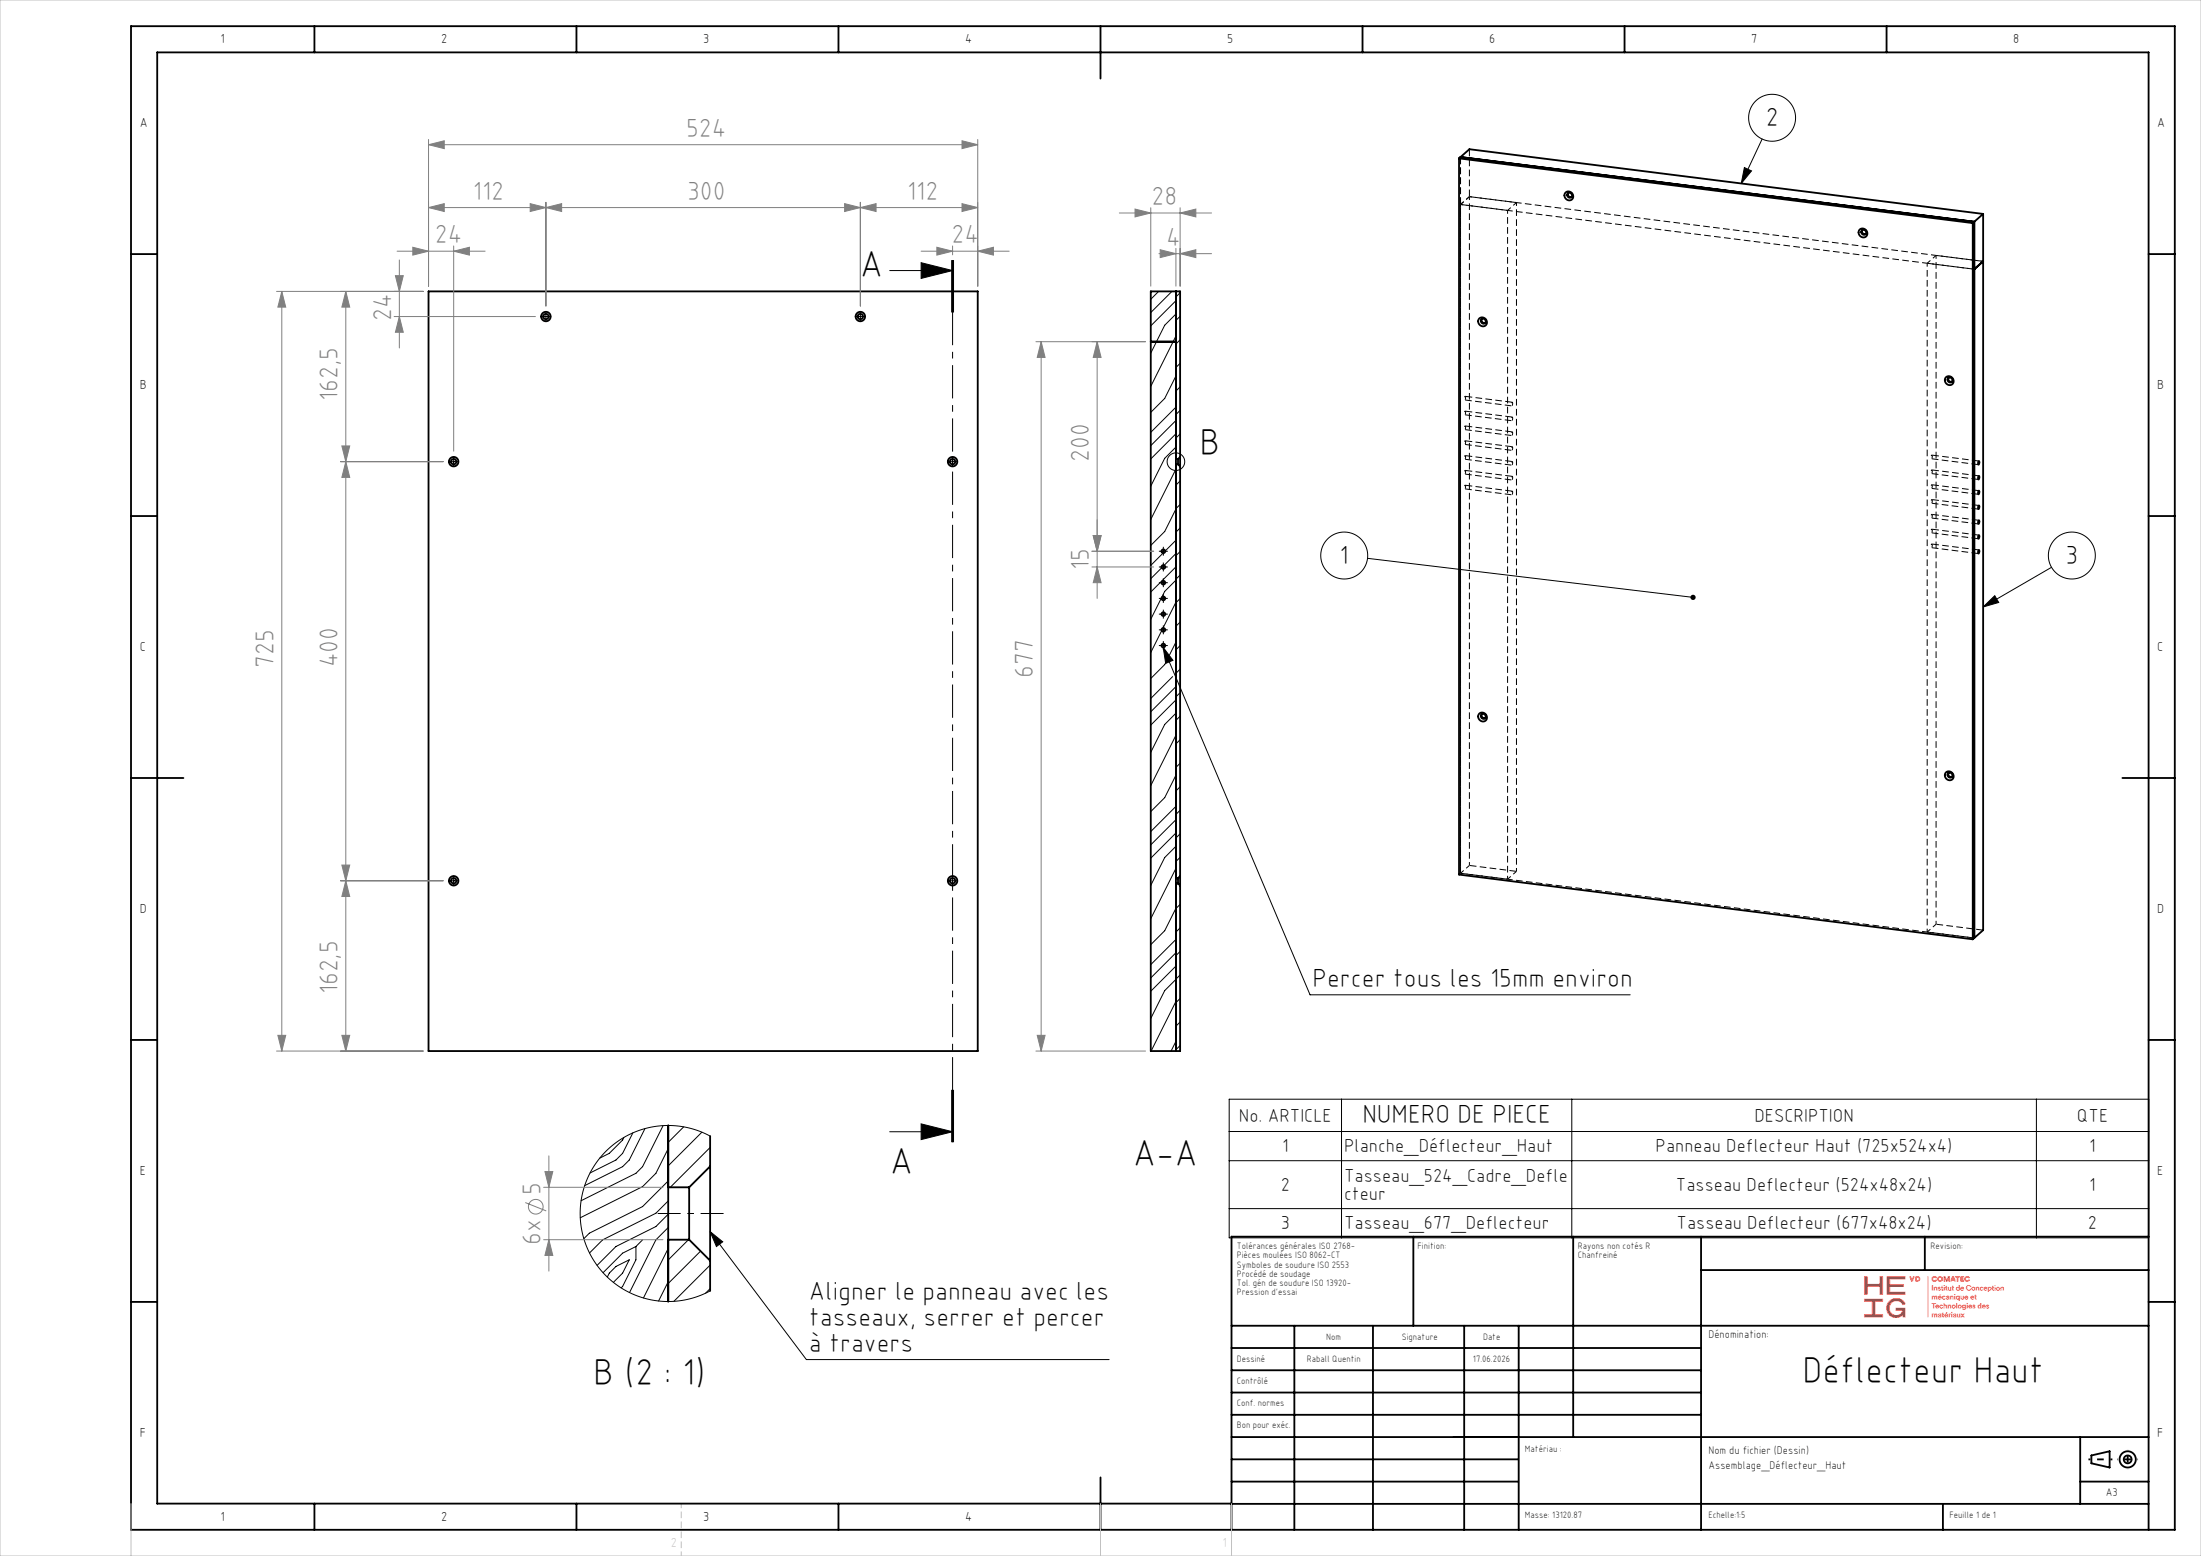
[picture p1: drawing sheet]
<svg xmlns="http://www.w3.org/2000/svg" width="420mm" height="297mm" viewBox="0 0 420 297" stroke-linecap="round" stroke-linejoin="round" font-family="sans-serif">
<g fill="none" stroke="#000" stroke-width=".35">
<path d="M25 5h390v287h-390zM60 5v5M110 5v5M160 5v5M210 5v10M260 5v5M310 5v5M360 5v5M278.4 30.2l98 12.4M278.4 30.2l2-1.7 98 12.3M278.4 30.2v136.7l98 12.4M278.7 30l98 12.3v136.7"/>
<path d="M298.7 36.8a.85 .85 0 0 1 1.4 .3 .85 .85 0 0 1-.8 1.1 .93 .93 0 0 1-.6-1.4zM299.3 36.8a.52 .52 0 0 0 0 .6 .52 .52 0 0 0 .6 .2M25 48.5h5M81.8 55.6h104.8v145h-104.8zM224.4 55.6v145M354.8 43.8a.85 .85 0 0 1 1.4 .3 .85 .85 0 0 1-.8 1.2 .93 .93 0 0 1-.6-1.5zM355.4 43.9a.52 .52 0 0 0 0 .6 .52 .52 0 0 0 .6 .1M376.4 42.6v136.7M378.4 40.8v136.7l-2 1.8M378.4 49.9l-1.7 1.5M378.4 40.8l-2 1.8M410 48.5h5"/>
<path d="M219.6 65.2h4.8M282.3 60.8a.85 .85 0 0 1 1.3 .3 .85 .85 0 0 1-.7 1.2 .93 .93 0 0 1-.6-1.5zM282.8 60.9a.52 .52 0 0 0 .1 .6 .52 .52 0 0 0 .5 .1M371.3 72a.85 .85 0 0 1 1.4 .3 .85 .85 0 0 1-.8 1.2 .93 .93 0 0 1-.6-1.5zM371.8 72.1a.52 .52 0 0 0 .1 .6 .52 .52 0 0 0 .6 .1M25 98.5h5M224.4 88.6h.4M224.4 87.6h.4M224.8 87.6v1M224.8 88.6l.4 .4M225.2 87.2v1.8M225.2 87.2v-31.6h-5.6v145h5.6v-31.6"/>
<path d="M225.2 89v78.2M225.2 87.2l-.4 .4M377.6 88l.1 .1a.34 .34 0 0 1-.2 .5zM377.6 90.8l.1 .1a.34 .34 0 0 1-.2 .6zM377.6 93.7h.1a.34 .34 0 0 1-.2 .6zM377.6 96.5l.1 .1a.34 .34 0 0 1-.2 .5zM377.6 99.3l.1 .1a.34 .34 0 0 1-.2 .5zM410 98.5h5M377.6 105h.1a.34 .34 0 0 1-.2 .6zM377.6 102.2h.1a.34 .34 0 0 1-.2 .6zM282.3 136.2a.85 .85 0 0 1 1.3 .3 .85 .85 0 0 1-.7 1.2 .93 .93 0 0 1-.6-1.5zM282.8 136.3a.52 .52 0 0 0 .1 .6 .52 .52 0 0 0 .5 .1"/>
<path d="M25 148.5h10M371.3 147.5a.85 .85 0 0 1 1.4 .2 .85 .85 0 0 1-.8 1.2 .93 .93 0 0 1-.6-1.4zM371.8 147.5a.52 .52 0 0 0 .1 .6 .52 .52 0 0 0 .6 .2M405 148.5h10M224.4 168.6h.4M224.4 167.6h.4M224.8 167.6v1M224.8 168.6l.4 .4M225.2 167.2v1.8M225.2 167.2l-.4 .4M25 198.5h5M410 198.5h5"/>
<path d="M127.5 214.8v33.6M135.5 216.9v5.7M127.5 236.6h4M127.5 226.6h4M131.5 226.6v10M131.5 236.6l4 4M135.5 222.6v18M135.5 222.6l-4 4M269.7 236.1v17M300.2 236.1v38.2M324.6 236.1v55.9M367.3 236.1v6.3"/>
<path d="M410 236.1h-175v55.9M25 248.5h5M135.5 240.6v5.8M235 253.1h175M235 257.3h89.6M247 253.1v38.9M262 253.1v38.9M279.4 253.1v38.9M289.8 253.1v38.9M324.6 242.4h85.4M410 248.5h5M235 270.1h89.6"/>
<path d="M235 265.8h89.6M235 261.6h89.6M235 278.6h54.6M235 274.3h175M397 274.3v12.8M399.1 277.8l3.5-.8v3.1l-3.5-.8zM60 287v5M110 287v5M160 287v5M210 282v10M235 287.1h175M235 287h-205v-277h380v282"/>
<path d="M235 282.8h54.6M370.8 287.1v4.9M397 282.8h13"/>
<circle cx="299.5" cy="37.3" r=".47"/>
<circle cx="355.6" cy="44.4" r=".47"/>
<circle cx="104.2" cy="60.4" r=".5"/>
<circle cx="104.2" cy="60.4" r=".9"/>
<circle cx="164.2" cy="60.4" r=".9"/>
<circle cx="164.2" cy="60.4" r=".5"/>
<circle cx="283" cy="61.3" r=".47"/>
<circle cx="372.1" cy="72.6" r=".47"/>
<circle cx="86.6" cy="88.1" r=".5"/>
<circle cx="86.6" cy="88.1" r=".9"/>
<circle cx="181.8" cy="88.1" r=".9"/>
<circle cx="181.8" cy="88.1" r=".5"/>
<circle cx="222" cy="105.2" r=".35"/>
<circle cx="222" cy="111.2" r=".35"/>
<circle cx="222" cy="108.2" r=".35"/>
<circle cx="222" cy="117.2" r=".35"/>
<circle cx="222" cy="114.2" r=".35"/>
<circle cx="222" cy="120.2" r=".35"/>
<circle cx="222" cy="123.2" r=".35"/>
<circle cx="283" cy="136.8" r=".47"/>
<circle cx="372.1" cy="148" r=".47"/>
<circle cx="86.6" cy="168.1" r=".5"/>
<circle cx="86.6" cy="168.1" r=".9"/>
<circle cx="181.8" cy="168.1" r=".9"/>
<circle cx="181.8" cy="168.1" r=".5"/>
<circle cx="406" cy="278.6" r=".75"/>
<circle cx="406" cy="278.6" r="1.55"/>
</g>
<g fill="none" stroke="#000" stroke-width=".19">
<path d="M332.9 32l1.3 .6-1.9 2.4zM336.3 26.5l-4 8.5M104.2 59.9v1M164.2 59.9v1M169.8 51.6h12M175.8 50.1l6 1.5-6 1.5zM181.6 49.6v10M181.8 49.6v10M182 49.6v10M221.1 55.6l-1.5 1.5M223.6 55.6l-4 4.1M224.4 59.9l-2.1 2.2-2.7 5.3"/>
<path d="M224.4 57.4l-4.8 4.8M225.2 55.9l-.8 .8M103.7 60.4h1M163.7 60.4h1M224.4 64.2l-4.8 9.6M224.4 77.7l-4.8 4.8M224.4 71.8l-2.1 4.3-2.7 2.6M225.2 60.4l-.8 .8M225.2 64.9l-.8 .8M225.2 69.3l-.8 .8M225.2 73.8l-.8 .8M225.2 78.3l-.8 .8"/>
<path d="M86.1 88.1h1M86.6 87.6v1M181.3 88.1h1M181.8 87.6v1M224.4 80.3l-4.8 4.8M224.4 85.3l-2.1 2.2-2.7 5.3M224.4 97.2l-2.1 4.3-2.7 2.6M224.4 82.8l-4.8 4.8M224.4 89.6l-4.8 9.6M225.2 82.8l-.8 .8M225.2 91.8l-.8 .8M225.2 96.3l-.8 .8"/>
<path d="M221.5 105.2h1M221.5 108.2h1M221.5 111.2h1M221.5 114.2h1M221.5 117.2h1M221.7 108.4l-2.1 2.1M221.9 105.6l-2.3 2.3M222 104.7v1M222 107.7v1M222 110.7v1M222 113.7v1M222 116.7v1"/>
<path d="M222 119.7v1M224.4 105.7l-2.3 2.2M224.4 110.7l-2.1 2.2-2.7 5.3M224.4 103.1l-2.1 2.1M224.4 108.2l-4.8 4.8M224.4 115l-2.5 4.9M225.2 100.8l-.8 .8M225.2 105.3l-.8 .8M225.2 109.8l-.8 .8M225.2 114.3l-.8 .8M225.2 118.7l-.8 .8M261 106.6l62.1 7.4"/>
<path d="M378.4 115.9l2.2-2.2 .8 1.3zM391.5 108.3l-13.1 7.6M221.5 123.2h1M221.5 120.2h1M221.7 120.4l-2.1 4.2M222 123.6l1.8 2.4-1.4 .6zM222 123.6l28 66.3h61.1M222 122.7v1M222.6 126.3l-.3 .6-2.7 2.6M223.8 129.1l-4.2 4.2M224.4 131.1l-4.8 4.8M224.4 136.1l-2.1 2.2-2.7 5.3"/>
<path d="M224.4 133.6l-4.8 4.8M224.4 122.6l-1.3 2.5M225.1 132.3l-.7 .7M225.2 123.2l-.8 .8M225.2 127.7l-.7 .7M225.2 136.7l-.8 .8M224.4 156.5l-4.8 4.8M224.4 153.9l-4.8 4.8M224.4 148l-2.1 4.3-2.7 2.6M224.4 159l-4.8 4.8M224.4 140.4l-4.8 9.6M225.2 141.2l-.8 .8"/>
<path d="M225.2 145.7l-.8 .8M225.2 150.2l-.8 .8M225.2 154.7l-.8 .8M225.2 159.2l-.8 .8M86.1 168.1h1M86.6 167.6v1M181.3 168.1h1M181.8 167.6v1M224.4 161.5l-2.1 2.2-2.7 5.3M224.4 179.3l-4.8 4.8M224.4 173.4l-2.1 4.3-2.7 2.6M224.4 165.8l-4.8 9.6"/>
<path d="M224.7 168.6l-.3 .3M225.2 172.6l-.8 .8M225.2 177.1l-.8 .8M225.2 163.6l-.8 .8M224.4 181.9l-4.8 4.8M224.4 186.9l-2.1 2.2-2.7 5.3M224.4 184.4l-4.8 4.8M224.4 198.8l-.9 1.8M224.4 191.2l-4.7 9.4M225.2 181.6l-.8 .8M225.2 186.1l-.8 .8M225.2 190.6l-.8 .8"/>
<path d="M225.2 195.1l-.8 .8M225.2 199.6l-.8 .8M119.1 217.1l-.3 .5-2.5 2.5-1.9 1M120.8 216.2l-2 3.9-1.3 1.3-4.9 2.5M123.1 215.4l-3 6-1.3 1.3-7.2 3.6M126.5 214.9l-3.9 7.8-1.3 1.3-10.4 5.2M127.5 219.3l-2.3 4.7-2.6 2.5-11.9 5.9M130.5 215.1l-3 2.9M133.9 216.1l-6.4 6.4M135.5 216.9l-2-1-2-.6-2.2-.4-2.1-.1-2.2 .2-2 .5-2.1 .7-1.9 1-1.8 1.1-1.6 1.5-1.4 1.6-1.3 1.9-.9 2-.7 2-.4 2.1-.2 2.2 .1 2.1 .5 2.2 .6 2.1 1 1.9 1.2 1.8 1.4 1.6 1.6 1.5 1.8 1.3 2 1 2 .7 2.1 .4 2.2 .2 2.1-.1 2.2-.3 2.1-.7 1.9-.9M135.5 219l-7.6 7.6M169.8 216h12"/>
<path d="M175.8 214.5l6 1.5-6 1.5zM181.6 208v10M181.8 208v10M182 208v10zM234.6 209.8h175.4v26.5h-175.4zM234.6 216h175.4M256 209.8v26.5M299.9 209.8v26.5M388.6 209.8v26.5M121.3 237.9v2.6l-2.5 5-.3 .3M121.3 237.9l-2.5 1.3-3.7 3.7M122.6 236.7l-1.3 1.2"/>
<path d="M127.5 225.4l-4.9 4.9-10.1 5.1-1.1 1M127.5 231.8l-2.3 2.3-7.7 3.8-3.6 3.6M127.5 234.3l-2.3 2.4-5.1 10M127.5 229.2l-2.3 2.4-10.2 5.1-2.5 2.5M127.5 238.3l-4.7 9.4M131.4 236.6l-3.9 3.9M133.7 238.8l-6.2 6.2M135.5 235.1l2.4 1.9-1.2 .9zM135.5 235.1l18.4 24.4h57.7M234.6 221.5h175.4M234.6 230.7h175.4M115.9 243.8l.4-.8 1.2-1.3 2.6-1.2-1.3 2.5-1.8 1.8"/>
<path d="M127.5 244.7l-1.8 3.6M135.5 241.5l-6.9 6.9M135.5 246l-.9 .8"/>
<circle cx="338.2" cy="22.5" r="4.5"/>
<circle cx="224.4" cy="88.1" r="1.68"/>
<circle cx="256.5" cy="106" r="4.5"/>
<circle cx="395.4" cy="106" r="4.5"/>
</g>
<g fill="none" stroke="#000" stroke-width=".19" stroke-dasharray="1.3 .6" stroke-dashoffset="-.1" stroke-linecap="butt">
<path d="M278.7 30v136.7M278.7 30v9M280.4 28.5v9M289.4 38.7l-9-1.2M287.7 40.2l-9-1.2M376.7 51.4l-8.9-1.1M378.4 49.9l-9-1.1M279.5 76.3l9 1.2M279.5 79.2l9 1.1M288.6 76.8l-9-1.2M288.6 79.6l-9-1.1M279.5 82l9 1.1"/>
<path d="M279.5 84.8l9 1.2M279.5 87.7l9 1.1M279.5 90.5l9 1.1M279.5 93.3l9 1.1M288.6 82.4l-9-1.1M288.6 85.3l-9-1.2M288.6 88.1l-9-1.1M288.6 90.9l-9-1.1M288.6 93.7l-9-1.1M368.6 87.6l8.9 1.1M368.6 90.4l8.9 1.1M368.6 93.2l8.9 1.1"/>
<path d="M368.6 96l8.9 1.2M368.6 98.9l8.9 1.1M377.6 88l-9-1.1M377.6 90.8l-9-1.1M377.6 93.7l-9-1.2M377.6 96.5l-9-1.1M377.6 99.3l-9-1.1M368.6 101.7l8.9 1.1M368.6 104.5l8.9 1.2M377.6 102.1l-9-1.1M377.6 105l-9-1.2M278.7 166.7l9 1.1"/>
<path d="M280.4 165.2l9 1.1M367.8 177.9l8.9 1.1M369.4 176.4l9 1.1"/>
</g>
<path d="M278.7 39v127.7M280.4 37.5v127.7M300.1 37.2a.5 .5 0 0 0-.3-.5 .5 .5 0 0 0-.5 .1M356.2 44.3a.5 .5 0 0 0-.3-.5 .5 .5 0 0 0-.5 .1M367.8 50.3v127.6M369.4 48.8v127.6M283.7 61.2a.5 .5 0 0 0-.3-.4 .5 .5 0 0 0-.6 .1M372.7 72.5a.5 .5 0 0 0-.3-.5 .5 .5 0 0 0-.6 .1M283.7 136.7a.5 .5 0 0 0-.3-.5 .5 .5 0 0 0-.6 .1M372.7 147.9a.5 .5 0 0 0-.3-.5 .5 .5 0 0 0-.6 .1M287.7 167.8v-127.6M289.4 166.3v-127.6" fill="none" stroke="#000" stroke-width=".19" stroke-dasharray="1.3 .6" stroke-dashoffset=".6" stroke-linecap="butt"/>
<path d="M278.7 39l1.7-1.5M287.7 40.2l1.7-1.5M367.8 50.3l1.6-1.5M278.7 166.7l1.7-1.5M287.7 167.8l1.7-1.5M367.8 177.9l1.6-1.5" fill="none" stroke="#000" stroke-width=".19" stroke-dasharray="1.3 .6" stroke-dashoffset=".5" stroke-linecap="butt"/>
<g fill="none" stroke="#000" stroke-width=".19" stroke-dasharray="1.3 .6" stroke-dashoffset=".8" stroke-linecap="butt">
<path d="M278.7 39l98 12.4M280.4 37.5l98 12.4M279.7 75.9v-.2a.35 .35 0 0 0-.3 .3 .35 .35 0 0 0 .1 .3l.2-.4M279.7 78.7v-.1a.35 .35 0 0 0-.3 .2 .35 .35 0 0 0 .1 .4l.2-.5M288.7 77l-.1-.1a.35 .35 0 0 0-.2 .2 .35 .35 0 0 0 .1 .4l.2-.5M288.7 79.8l-.1-.1a.35 .35 0 0 0-.2 .2 .35 .35 0 0 0 .1 .4l.2-.5M279.7 81.5v-.1a.35 .35 0 0 0-.3 .2 .35 .35 0 0 0 .1 .4l.2-.5M279.7 84.4v-.2a.35 .35 0 0 0-.3 .3 .35 .35 0 0 0 .1 .3l.2-.4M279.7 87.2v-.2a.35 .35 0 0 0-.3 .3 .35 .35 0 0 0 .1 .3l.2-.4M279.7 90v-.1a.35 .35 0 0 0-.3 .2 .35 .35 0 0 0 .1 .4l.2-.5M279.7 92.9v-.2a.35 .35 0 0 0-.3 .2 .35 .35 0 0 0 .1 .4l.2-.4M288.7 82.7l-.1-.2a.35 .35 0 0 0-.2 .3 .35 .35 0 0 0 .1 .3l.2-.4"/>
<path d="M288.7 85.5l-.1-.2a.35 .35 0 0 0-.2 .3 .35 .35 0 0 0 .1 .4l.2-.5M288.7 88.3l-.1-.1a.35 .35 0 0 0-.2 .2 .35 .35 0 0 0 .1 .4l.2-.5M288.7 94l-.1-.2a.35 .35 0 0 0-.2 .3 .35 .35 0 0 0 .1 .3l.2-.4M288.7 91.2l-.1-.2a.35 .35 0 0 0-.2 .2 .35 .35 0 0 0 .1 .4l.2-.4M368.7 87.1v-.2a.35 .35 0 0 0-.3 .3 .35 .35 0 0 0 .1 .4l.2-.5M368.7 89.9v-.1a.35 .35 0 0 0-.3 .2 .35 .35 0 0 0 .1 .4l.2-.5M368.7 92.8v-.2a.35 .35 0 0 0-.3 .3 .35 .35 0 0 0 .1 .3l.2-.4M368.7 95.6v-.2a.35 .35 0 0 0-.3 .3 .35 .35 0 0 0 .1 .3l.2-.4M368.7 98.4v-.1a.35 .35 0 0 0-.3 .2 .35 .35 0 0 0 .1 .4l.2-.5M368.7 101.2v-.1a.35 .35 0 0 0-.3 .2 .35 .35 0 0 0 .1 .4l.2-.5M368.7 104.1v-.2a.35 .35 0 0 0-.3 .3 .35 .35 0 0 0 .1 .3l.2-.4M278.7 166.7l98 12.3"/>
</g>
<g fill="none" stroke="#000" stroke-width=".19" stroke-dasharray="1.3 .6" stroke-linecap="butt">
<path d="M299.3 36.8l-.1 .1M299.8 37.6l.2-.1M299.9 37.6l.2-.4M355.4 43.8l-.1 .2M356 44.7l.1-.1M356 44.6l.2-.3M282.9 60.8l-.2 .1M283.4 61.7l.1-.1M283.4 61.6l.3-.4M371.9 72l-.1 .2M372.4 72.9l.2-.1M372.5 72.8l.2-.3"/>
<path d="M282.9 136.2l-.2 .2M283.4 137.1l.1-.1M283.4 137l.3-.3M371.9 147.5l-.1 .1M372.4 148.3l.2-.1M372.5 148.3l.2-.4M278.4 166.9l.3-.2"/>
</g>
<g fill="none" stroke="#808080" stroke-width=".19">
<path d="M81.8 27.6l3-.7v1.5zM81.8 39.6l3-.7v1.5zM81.8 26.6v28M81.8 27.6h104.8M81.8 39.6h104.8M101.2 38.9l3 .7-3 .8zM104.2 39.6l3-.7v1.5zM104.2 38.6v19.8M161.2 38.9l3 .7-3 .8zM164.2 39.6l3-.7v1.5zM164.2 38.6v19.8M183.6 26.9l3 .7-3 .8z"/>
<path d="M183.6 38.9l3 .7-3 .8zM186.6 26.6v28M216.6 39.9l3 .8-3 .7zM219.6 39.7v14.9M225.2 39.7v14.9M52.8 55.6h28M53.8 55.6l.7 3h-1.5zM53.8 55.6v145M66 55.6l.7 3h-1.5zM66 55.6v145M75.5 52.6h1.5l-.8 3zM75.8 47.9h16.8"/>
<path d="M76.2 49.6v16.8M78.8 47.2l3 .7-3 .8zM86.6 47.9l3-.7v1.5zM86.6 46.9v39.2M175.8 47.9h16.8M178.8 47.2l3 .7-3 .8zM181.8 46.9v1.7M186.6 47.9l3-.7v1.5zM213.6 40.7h17.6M221.1 48.4h10.1M221.4 47.7l3 .7-3 .8zM224.4 47.4v7.2"/>
<path d="M225.2 40.7l3-.8v1.5zM225.2 48.4l3-.7v1.5zM75.2 60.4h27M76.2 60.4l.8 3h-1.5zM197.7 65.2h20.9M198.7 65.2l.7 3h-1.5zM198.7 65.2v135.4M209.4 65.2l.7 3h-1.5zM209.4 65.2v49M65 88.1h19.6M65.2 85.1h1.5l-.7 3zM66 88.1l.7 3h-1.5z"/>
<path d="M208.4 105.2h11.7M208.4 108.2h11.7M208.6 102.2h1.5l-.7 3zM209.4 108.2l.7 3h-1.5zM65 168.1h19.6M65.2 165.1h1.5l-.7 3zM66 168.1l.7 3h-1.5zM53 197.6h1.5l-.7 3zM65.2 197.6h1.5l-.7 3zM197.9 197.6h1.5l-.7 3zM52.8 200.6h28M197.7 200.6h20.9"/>
<path d="M100.2 229.5l4 1.6M103.7 236.6h22.8M103.7 226.6h22.8M104 223.6h1.5l-.8 3zM104.7 236.6l.8 3h-1.5zM104.7 220.6v22"/>
<circle cx="102.2" cy="230.3" r="1.4"/>
</g>
<path d="M125.5 231.6h12.6" fill="none" stroke="#000" stroke-width=".19" stroke-dasharray="30.5 1.3 1.3 1.3" stroke-dashoffset="26.1" stroke-linecap="butt"/>
<g fill="none" stroke="#000" stroke-width=".19" stroke-dasharray="30.5 1.3 1.3 1.3" stroke-linecap="butt">
<path d="M104.2 59.9v-.5M164.2 59.9v-.5M103.7 60.4h-.5M104.2 60.9v.5M104.7 60.4h.5M163.7 60.4h-.5M164.2 60.9v.5M164.7 60.4h.5M86.1 88.1h-.5M86.6 87.6v-.5M86.6 88.6v.5M87.1 88.1h.5"/>
<path d="M181.3 88.1h-.5M181.8 87.6v-.5M181.8 88.6v.5M182.3 88.1h.5M221.5 105.2h-.4M221.5 108.2h-.4M221.5 111.2h-.4M221.5 114.2h-.4M221.5 117.2h-.4M222 104.7v-.3M222 105.7v.4M222 107.7v-.3"/>
<path d="M222 108.7v.4M222 110.7v-.3M222 111.7v.4M222 113.7v-.3M222 114.7v.4M222 116.7v-.3M222 117.7v.4M222 119.7v-.3M222.5 105.2h.3M222.5 108.2h.3M222.5 111.2h.3M222.5 114.2h.3"/>
<path d="M222.5 117.2h.3M221.5 123.2h-.4M221.5 120.2h-.4M222 122.7v-.3M222 123.7v.4M222 120.7v.4M222.5 123.2h.3M222.5 120.2h.3M86.1 168.1h-.5M86.6 167.6v-.5M86.6 168.6v.5M87.1 168.1h.5"/>
<path d="M181.3 168.1h-.5M181.8 167.6v-.5M181.8 168.6v.5M182.3 168.1h.5"/>
</g>
<path d="M181.8 49.6v168.4" fill="none" stroke="#000" stroke-width=".19" stroke-dasharray="6.3 1.3 1.3 1.3" stroke-dashoffset=".3" stroke-linecap="butt"/>
<path d="M398.5 278.6h4.6" fill="none" stroke="#000" stroke-width=".35" stroke-dasharray="30.5 1.3 1.3 1.3" stroke-dashoffset="30.1" stroke-linecap="butt"/>
<path d="M406 276.6v3.8" fill="none" stroke="#000" stroke-width=".35" stroke-dasharray="30.5 1.3 1.3 1.3" stroke-dashoffset="30.5" stroke-linecap="butt"/>
<path d="M408 278.6h-4" fill="none" stroke="#000" stroke-width=".35" stroke-dasharray="30.5 1.3 1.3 1.3" stroke-dashoffset="30.4" stroke-linecap="butt"/>
<path d="M130 287v10" fill="none" stroke="#c0c0c0" stroke-width=".19" stroke-dasharray="1.3 .6" stroke-dashoffset=".4" stroke-linecap="butt"/>
<path d="M0 0h420v297h-420zM25 287v10M210 287v10M235 287v10" fill="none" stroke="#c0c0c0" stroke-width=".19"/>
<path d="M175.8 50.1l6 1.5-6 1.5zM175.8 214.5l6 1.5-6 1.5zM222 123.6l1.8 2.4-1.4 .6zM135.5 235.1l2.4 1.9-1.2 .9zM322.7 113.7a.5 .5 0 0 0 .1 .8 .5 .5 0 0 0 .8-.4l-.5-.1 .5 .1a.5 .5 0 0 0-.3-.5 .5 .5 0 0 0-.6 .1zM378.4 115.9l2.2-2.2 .8 1.3zM332.9 32l1.3 .6-1.9 2.4z" fill="#000"/>
<g fill="#808080">
<path d="M183.6 26.9l3 .7-3 .8zM81.8 27.6l3-.7v1.5zM86.6 47.9l3-.7v1.5zM78.8 47.2l3 .7-3 .8z"/>
<path d="M81.8 39.6l3-.7v1.5zM101.2 38.9l3 .7-3 .8zM104.2 39.6l3-.7v1.5zM161.2 38.9l3 .7-3 .8zM164.2 39.6l3-.7v1.5zM183.6 38.9l3 .7-3 .8zM216.6 39.9l3 .8-3 .7zM225.2 40.7l3-.8v1.5zM221.4 47.7l3 .7-3 .8zM225.2 48.4l3-.7v1.5z"/>
<path d="M208.6 102.2h1.5l-.7 3zM209.4 65.2l.7 3h-1.5zM104.7 236.6l.8 3h-1.5zM104 223.6h1.5l-.8 3z"/>
<path d="M53.8 55.6l.7 3h-1.5zM53 197.6h1.5l-.7 3zM75.5 52.6h1.5l-.8 3zM76.2 60.4l.8 3h-1.5zM66 55.6l.7 3h-1.5zM65.2 85.1h1.5l-.7 3zM66 88.1l.7 3h-1.5zM65.2 165.1h1.5l-.7 3zM66 168.1l.7 3h-1.5zM65.2 197.6h1.5l-.7 3zM208.6 102.2h1.5l-.7 3zM209.4 108.2l.7 3h-1.5zM198.7 65.2l.7 3h-1.5zM197.9 197.6h1.5l-.7 3z"/>
<path d="M178.8 47.2l3 .7-3 .8zM186.6 47.9l3-.7v1.5z"/>
</g>
<g font-size="7.1">
<text x="164.1" y="52.8">A</text>
<text x="228.9" y="86.9">B</text>
<text x="169.8" y="224.1">A</text>
<text x="216.2" y="222.6">A-A</text>
<text x="344" y="264">Déflecteur Haut</text>
<text x="113.2" y="264.3">B (2 : 1)</text>
</g>
<g font-size="5" fill="#808080">
<text x="130.9" y="26.1">524</text>
<text x="90.3" y="38.1">112</text>
<text x="131.1" y="38.1">300</text>
<text x="173.1" y="38.1">112</text>
<text x="219.7" y="39.2">28</text>
<text x="83" y="46.4">24</text>
<text x="181.6" y="46.4">24</text>
<text x="222.5" y="46.9">4</text>
<text x="74.7" y="61.2" transform="rotate(-90 74.7 61.2)">24</text>
<text x="64.5" y="76.5" transform="rotate(-90 64.5 76.5)">162,5</text>
<text x="207.9" y="88.2" transform="rotate(-90 207.9 88.2)">200</text>
<text x="207.9" y="108.8" transform="rotate(-90 207.9 108.8)">15</text>
<text x="52.3" y="127.5" transform="rotate(-90 52.3 127.5)">725</text>
<text x="64.5" y="127.4" transform="rotate(-90 64.5 127.4)">400</text>
<text x="197.2" y="129.3" transform="rotate(-90 197.2 129.3)">677</text>
<text x="64.5" y="189.8" transform="rotate(-90 64.5 189.8)">162,5</text>
<text x="103.2" y="228" transform="rotate(-90 103.2 228)">5</text>
<text x="103.2" y="237.7" transform="rotate(-90 103.2 237.7)">6x</text>
</g>
<g font-size="5">
<text x="336.9" y="24.1">2</text>
<text x="255.6" y="107.6">1</text>
<text x="394.1" y="107.6">3</text>
<text x="250.4" y="188.4">Percer tous les 15mm environ</text>
<text x="260" y="214.4">NUMERO DE PIECE</text>
<text x="154.4" y="248.1">Aligner le panneau avec les</text>
<text x="154.4" y="253.1">tasseaux, serrer et percer</text>
<text x="154.4" y="258.1">à travers</text>
</g>
<g font-size="3.6">
<text x="236.4" y="214.1">No. ARTICLE</text>
<text x="334.8" y="214.1">DESCRIPTION</text>
<text x="396.3" y="214.1">QTE</text>
<text x="244.7" y="220">1</text>
<text x="256.5" y="220">Planche_Déflecteur_Haut</text>
<text x="315.9" y="220">Panneau Deflecteur Haut (725x524x4)</text>
<text x="398.7" y="220">1</text>
<text x="244.4" y="227.3">2</text>
<text x="256.5" y="225.5">Tasseau_524_Cadre_Defle</text>
<text x="319.8" y="227.3">Tasseau Deflecteur (524x48x24)</text>
<text x="398.7" y="227.3">1</text>
<text x="256.5" y="229.1">cteur</text>
<text x="244.4" y="234.7">3</text>
<text x="256.5" y="234.7">Tasseau_677_Deflecteur</text>
<text x="319.9" y="234.7">Tasseau Deflecteur (677x48x24)</text>
<text x="398.4" y="234.7">2</text>
</g>
<g font-size="2.5">
<text x="42.1" y="8.2">1</text>
<text x="84.2" y="8.2">2</text>
<text x="134.2" y="8.2">3</text>
<text x="184.2" y="8.2">4</text>
<text x="234.2" y="8.2">5</text>
<text x="284.2" y="8.2">6</text>
<text x="334.2" y="8.2">7</text>
<text x="384.2" y="8.2">8</text>
<text x="26.7" y="24.2">A</text>
<text x="411.7" y="24.2">A</text>
<text x="26.7" y="74.2">B</text>
<text x="411.7" y="74.2">B</text>
<text x="26.7" y="124.2">C</text>
<text x="411.7" y="124.2">C</text>
<text x="26.7" y="174.2">D</text>
<text x="411.7" y="174.2">D</text>
<text x="26.7" y="224.2">E</text>
<text x="411.7" y="224.2">E</text>
<text x="26.7" y="274.2">F</text>
<text x="411.7" y="274.2">F</text>
<text x="42.1" y="290.2">1</text>
<text x="84.2" y="290.2">2</text>
<text x="134.2" y="290.2">3</text>
<text x="184.2" y="290.2">4</text>
</g>
<text font-size="2.5" fill="#e1251b" x="355.8" y="251.5">⟫</text>
<text font-size="2.5" fill="#c0c0c0" x="128" y="295.3">2</text>
<g font-size="2.1">
<text x="326" y="255.5">Dénomination:</text>
<text x="326" y="277.5">Nom du fichier (Dessin)</text>
<text x="326" y="280.5">Assemblage_Déflecteur_Haut</text>
<text x="401.9" y="285.5">A3</text>
</g>
<g font-size="1.8">
<text x="236" y="238.4">Tolérances générales ISO 2768-</text>
<text x="270.5" y="238.4">Finition:</text>
<text x="301.1" y="238.4">Rayons non cotés R</text>
<text x="368.4" y="238.4">Revision:</text>
<text x="236" y="240.2">Pièces moulées ISO 8062-CT</text>
<text x="236" y="242">Symboles de soudure ISO 2553</text>
<text x="236" y="243.7">Procédé de soudage</text>
<text x="236" y="245.5">Tol. gén de soudure ISO 13920-</text>
<text x="301.1" y="240.2">Chanfreiné</text>
<text x="236" y="247.3">Pression d'essai</text>
<text x="253.1" y="255.7">Nom</text>
<text x="267.5" y="255.7">Signature</text>
<text x="283" y="255.7">Date</text>
<text x="236" y="260">Dessiné</text>
<text x="249.4" y="260">Raball Quentin</text>
<text x="281.1" y="260">17.06.2026</text>
<text x="236" y="264.1">Contrôlé</text>
<text x="236" y="268.3">Conf. normes</text>
<text x="236" y="272.5">Bon pour exéc.</text>
<text x="291" y="277.2">Matériau :</text>
<text x="291" y="289.8">Masse: 13120.87</text>
<text x="326" y="289.8">Echelle:1:5</text>
<text x="372" y="289.8">Feuille 1 de 1</text>
</g>
</svg>
